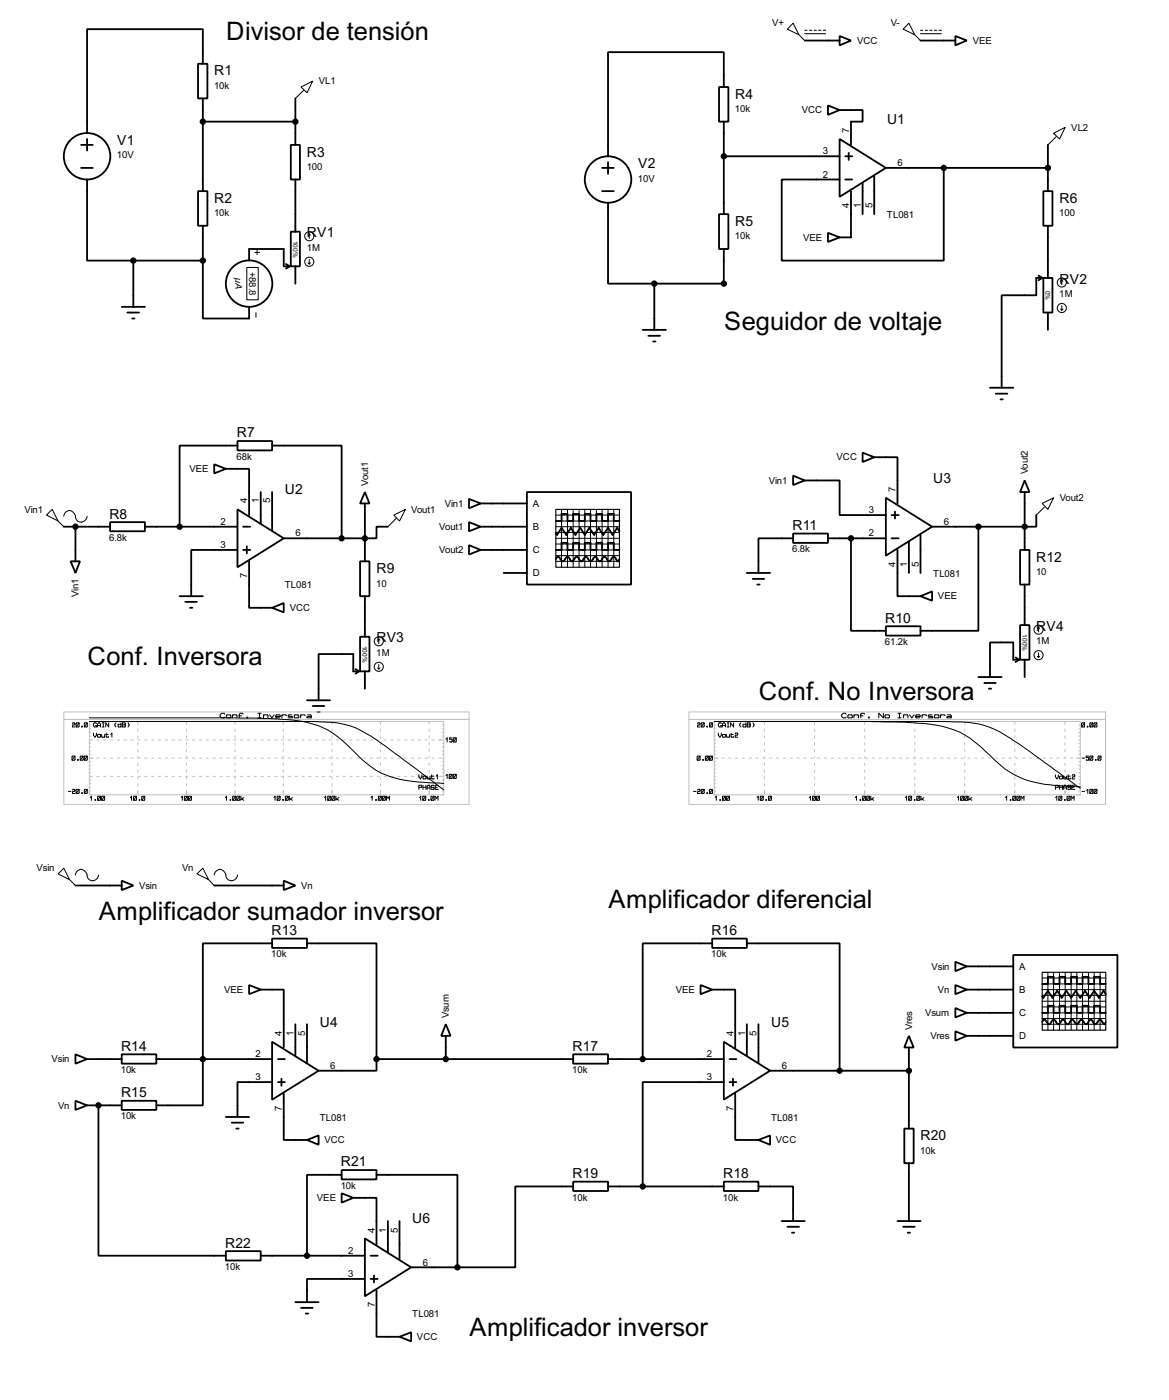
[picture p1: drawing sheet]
<svg xmlns="http://www.w3.org/2000/svg" width="256mm" height="307mm" viewBox="0 0 256 307" stroke-linecap="round" stroke-linejoin="round" font-family="sans-serif">
<g fill="none" stroke="#000" stroke-width=".4">
<path d="M43.5 14h2v7.6h-2zM44.5 14v-7.6h-25.4v22.9M157.8 19.1h2v7.6h-2zM158.8 19.1v-7.6h-25.4v22.8M176.6 8.9h7.6M184.2 7.9l2.5 1-2.5 1.1zM202 8.9h7.6M209.6 7.9l2.5 1-2.5 1.1zM17.8 36.9h2.6M17.8 31.8h2.6M19.1 39.4v17.8h10.2M19.1 30.5v2.6"/>
<path d="M44.5 21.6v20.4M44.5 26.7h20.3M63.8 31.8h2v7.6h-2zM64.8 21.6v10.2M64.8 39.4v11.5M132.1 36.9h2.6M133.4 35.6v2.6M158.8 26.7v20.3M158.8 34.3h25.4M181.7 23.2l2.5 1-2.5 1zM184.2 30.5l10.2 6.4-10.2 6.3zM184.2 24.2h5.1v2.5h-2.6v5.1"/>
<path d="M185.5 34.3h1.5M185.5 39.4h1.5M186.2 33.6v1.5M191.8 38.7v8.3M194.4 36.9h35.5M207.1 36.9v20.3h-35.6v-17.8h12.7M229.9 31.8v10.2M29.3 57.2v10.2M29.3 57.2h15.2M43.5 42h2v7.6h-2zM44.5 57.2v12.7h10.2v-2.5M44.5 49.6v7.6"/>
<path d="M54.7 57.2v-2.5h7.6v3.8h1.3M62.8 58l.8 .5M63.6 58.5l-.8 .5M63.8 50.9h2v7.6h-2zM64.8 58.5v3.8M132.1 42h2.6M133.4 44.5v17.8h10.2M157.8 47h2v7.7h-2zM158.8 54.7v7.6h-15.2M181.7 51.1l2.5 1-2.5 1zM186.7 42v10.1h-2.5M189.3 40.2v6.8"/>
<path d="M228.9 42h2v7.6h-2zM229.9 49.6v11.4M26.7 67.4h5.1M28 68.6h2.5M29 69.9h.5M141 72.4h5.1M142.3 73.7h2.5M143.3 75h.5M143.6 62.3v10.1M227.9 60.5l.8 .5M228.7 61h-1.3v3.8h-7.6v20.3M228.7 61l-.8 .5"/>
<path d="M228.9 61h2v7.6h-2zM229.9 68.6v3.8M52.1 96.8h7.6v2.1h-7.6zM52.1 97.8h-12.7v17.8M59.7 97.8h15.3v20.4M189.3 99.4l2.5 1-2.5 1zM217.2 85.1h5.1M218.5 86.4h2.5M219.5 87.7h.5M14 115.6h10.2M16.6 115.6v7.6M24.2 114.6h7.6v2h-7.6z"/>
<path d="M31.8 115.6h20.3M47 101.9l2.6 1-2.6 1zM49.6 102.9h5.1v10.2M52.1 111.8l10.2 6.4-10.2 6.3zM53.4 115.6h1.5M54.2 119.9v1.6M57.2 108v6.9M59.7 108v8.4M80.1 108l1 2.5h-2.1zM80.1 110.5v12.7M85.1 115.6h-2.5v2.6h-20.3M102.9 109.5l2.6 1-2.6 1.1z"/>
<path d="M102.9 114.6l2.6 1-2.6 1zM102.9 119.7l2.6 1-2.6 1zM105.5 115.6h10.1M105.5 110.5h10.1M115.6 108h22.9v20.3h-22.9zM122 114.4h1.2v-1.6h1.3v1.6h1.3v-1.6h1.3v1.6h1.2v-1.6h1.3v1.6h1.3v-1.6h1.2v1.6h1.3v-1.6h1.3v1.6h1.2M135.9 116.6l-.5-.7-1 1.5-1-1.5-1 1.5-1-1.5-1 1.5-1.1-1.5-1 1.5-1-1.5-1 1.5-1-1.5-1 1.5-1.1-1.5-1 1.5-.2-.3M174 117.1h7.7v2.1h-7.7zM174 104.4l2.6 1.1-2.6 1zM174 118.2h-7.6v7.6M176.6 105.5h7.6v7.6h10.2M181.7 118.2h12.7"/>
<path d="M186.7 118.2v20.3h7.7M191.8 100.4h5.1v10.1M194.4 109.3l10.1 6.3-10.1 6.4zM195.6 118.2h1.6M195.6 113.1h1.6M196.4 112.3v1.5M199.4 118.9v6.9M202 117.4v8.4M214.7 115.6v22.9h-12.7M224.8 105.5l1.1 2.5h-2.1zM224.8 108v12.7M227.4 113.1v2.5h-22.9"/>
<path d="M15.5 123.2h2.1l-1 2.6zM39.4 130.9h5.1M40.7 132.1h2.5M41.7 133.4h.5M52.1 120.7h-10.1v10.2M53.4 120.7h1.5M54.7 123.2v10.2h5M59.7 133.4l2.6-1v2zM79 123.2h2.1v7.7h-2.1zM79 139.8h2.1v7.6h-2.1zM80.1 130.9v8.9M105.5 120.7h10.1"/>
<path d="M110.5 125.8h5.1M122 122.7l.5-.5 .2 .1 .5 .8a.6 .6 0 0 0 .9-.5l.4-.4 1 1 .3-.1 .5-.8a.6 .6 0 0 1 .8 .5l.5 .4 .4-.4a.58 .58 0 0 1 .6-.6 .58 .58 0 0 1 .5 .6l.2 .3a.6 .6 0 0 0 .9-.5l.4-.4 .4 .4a.58 .58 0 0 0 .6 .6 .58 .58 0 0 0 .6-.6l.2-.3a.6 .6 0 0 1 .8 .5l.5 .4 .4-.4a.58 .58 0 0 1 .6-.6 .58 .58 0 0 1 .5 .6l.5 .4 .2-.5M122 120.7h1.2v-1.5h1.3v1.5h1.3v-1.5h1.3v1.5h1.2v-1.5h1.3v1.5h1.3v-1.5h1.2v1.5h1.3v-1.5h1.3v1.5h1.2M163.9 125.8h5.1M165.2 127.1h2.5M166.2 128.3h.5M194.4 137.5h7.6v2h-7.6zM196.9 120.7v10.2h5.1M202 130.9l2.5-1.1v2.1zM223.8 120.7h2.1v7.6h-2.1zM223.8 137.2h2.1v7.6h-2.1zM224.8 128.3v8.9"/>
<path d="M67.4 153.7h5M68.6 155h2.6M69.7 156.3h.5M78 146.9l.8 .5M78.8 147.4h-1.3v-3.8h-7.6v10.1M78.8 147.4l-.8 .5M80.1 147.4v3.8M214.7 148.6h5.1M216 149.9h2.5M217 151.2h.5M222.8 144.3l.8 .5M223.6 144.8h-1.3v-3.8h-5.1v7.6"/>
<path d="M223.6 144.8l-.8 .5M224.8 144.8v3.8M16.6 194.4h10.1M26.7 193.3l2.6 1.1-2.6 1zM47 194.4h15.3M62.3 193.3l2.5 1.1-2.5 1zM54.7 216.2l2.5 1-2.5 1zM57.2 217.2h5.1v12.7M59.7 206h7.7v2.1h-7.7zM59.7 207.1h-15.2v35.5h-10.2M67.4 207.1h15.2v25.4M153.7 216.2l2.6 1-2.6 1z"/>
<path d="M156.3 206h7.6v2.1h-7.6zM156.3 217.2h5v12.7M156.3 207.1h-15.3v25.4M163.9 207.1h20.3v27.9M209.6 211.1l2.5 1-2.5 1.1zM209.6 216.2l2.5 1-2.5 1zM212.1 212.1h10.2M212.1 217.2h10.2M222.3 209.6h22.9v20.3h-22.9zM228.7 216h1.2v-1.6h1.3v1.6h1.3v-1.6h1.2v1.6h1.3v-1.6h1.3v1.6h1.2v-1.6h1.3v1.6h1.3v-1.6h1.3v1.6h1.2M242.6 218.2l-.5-.7-1 1.5-1-1.5-1 1.5-1-1.5-1.1 1.5-1-1.5-1 1.5-1-1.5-1 1.5-1-1.5-1.1 1.5-1-1.5-1 1.5-.2-.3M16.6 231.4l2.5 1.1-2.5 1z"/>
<path d="M19.1 232.5h7.6M26.7 231.4h7.6v2.1h-7.6zM34.3 232.5h25.4M59.7 228.7l10.2 6.3-10.2 6.4zM59.7 237.5h-7.6v7.7M61 232.5h1.5M61 237.5h1.5M61.8 236.8v1.5M64.8 224.8v6.9M67.4 224.8v8.4M82.6 232.5v2.5h-12.7M82.6 232.5h43.2"/>
<path d="M97.8 224.8l1.1 2.6h-2.1zM97.8 227.4v5.1M125.8 231.4h7.6v2.1h-7.6zM133.4 232.5h25.4M158.8 228.7l10.2 6.3-10.2 6.4zM158.8 237.5h-17.8v22.9M160.1 232.5h1.5M160.1 237.5h1.5M160.8 236.8v1.5M163.9 224.8v6.9M166.4 224.8v8.4M169 235h30.4"/>
<path d="M199.4 227.4l1.1 2.5h-2.1zM199.4 229.9v17.8M209.6 221.3l2.5 1-2.5 1zM209.6 226.4l2.5 1-2.5 1zM212.1 222.3h10.2M212.1 227.4h10.2M228.7 224.3l.5-.5 .4 .4a.58 .58 0 0 0 .6 .6 .58 .58 0 0 0 .5-.6l.2-.3a.6 .6 0 0 1 .9 .5l.4 .4 .4-.4a.58 .58 0 0 1 .6-.6 .58 .58 0 0 1 .6 .6l.2 .3a.6 .6 0 0 0 .8-.5l.5-.4 .4 .4a.58 .58 0 0 0 .6 .6 .58 .58 0 0 0 .5-.6l.5-.4 .5 .5a.54 .54 0 0 0 .7 .4l.2-.3a.58 .58 0 0 1 .6-.6 .58 .58 0 0 1 .6 .6l.4 .4 .5-.5a.54 .54 0 0 1 .8-.4l.5 .8 .3 .1 .2-.5M228.7 222.3h1.2v-1.5h1.3v1.5h1.3v-1.5h1.2v1.5h1.3v-1.5h1.3v1.5h1.2v-1.5h1.3v1.5h1.3v-1.5h1.3v1.5h1.2M16.6 241.6l2.5 1-2.5 1zM19.1 242.6h7.6M21.6 242.6v33h28M26.7 241.6h7.6v2h-7.6z"/>
<path d="M49.6 245.2h5.1M50.9 246.4h2.5M51.9 247.7h.5M62.3 240.1v10.1h5.1M67.4 250.2l2.5-1v2.1zM75 256.8h7.6v2.1h-7.6zM75 257.9h-7.6v17.7M82.6 257.9h17.8v20.3M125.8 259.4h7.6v2h-7.6zM158.8 259.4h7.6v2h-7.6zM161.3 240.1v10.1h5.1M166.4 250.2l2.6-1v2.1z"/>
<path d="M198.4 247.7h2.1v7.6h-2.1zM199.4 255.3v12.7M49.6 274.6h7.6v2.1h-7.6zM57.2 275.6h22.9M75 261.9l2.5 1-2.5 1.1zM77.5 262.9h5.1v10.2M80.1 271.8l10.1 6.4-10.1 6.3zM81.3 275.6h1.6M82.1 280v1.5M85.1 268v6.9M87.7 268v8.4M90.2 278.2h10.2"/>
<path d="M125.8 260.4h-12.7v17.8h-12.7M133.4 260.4h25.4M166.4 260.4h7.6v7.6M171.5 268h5.1M172.8 269.3h2.5M173.8 270.6h.5M196.9 268h5.1M198.2 269.3h2.5M199.2 270.6h.5M64.8 285.8h5.1M66.1 287.1h2.5M67.1 288.3h.5"/>
<path d="M80.1 280.7h-12.7v5.1M81.3 280.7h1.6M82.6 283.3v10.1h5.1M87.7 293.4l2.5-1v2z"/>
<circle cx="19.1" cy="34.3" r="5.1"/>
<circle cx="133.4" cy="39.4" r="5.1"/>
<circle cx="54.6" cy="62.3" r="5.1"/>
</g>
<circle cx="21.6" cy="242.6" r=".2" fill="#000"/>
<g fill="none" stroke="#000" stroke-width=".22">
<path d="M66.1 19.1l2.5-1.3-1.2 2.6zM66.6 19.9l-1.8 1.7M174 5.1l1.3 2.6-2.5-1.3zM175.3 7.7l1.3 1.2M176.6 6.7h.5M176.6 7.4h4.6M177.6 6.7h.5M178.6 6.7h.5M179.6 6.7h.5M180.6 6.7h.6M199.4 5.1l1.3 2.6-2.5-1.3zM200.7 7.7l1.3 1.2"/>
<path d="M202 6.7h.5M202 7.4h4.6M203 6.7h.5M204 6.7h.5M205 6.7h.5M206 6.7h.6M231.2 29.3l2.5-1.3-1.2 2.5zM231.7 30l-1.8 1.8M54.2 58.7h2.5v7.1h-2.5zM55.9 55.4h1.1M56.4 54.9v1M67.6 57.7l.3 .3"/>
<path d="M67.9 51.4v1M67.9 57v1M67.9 51.4l.2 .2M67.9 51.4l-.3 .2M68.1 57.7l-.2 .3M56.2 68.6v1.1M232.7 67.9l.3 .2M233 61.5v1M233 67.1v1M233 61.5l.2 .3M233 61.5l-.3 .3M233.2 67.9l-.2 .2"/>
<path d="M10.2 113.1l1.3-1.3 1.3 2.6zM12.8 114.4l1.2 1.2M14 113.3a1.28 1.28 0 0 1 1.3-1.3 1.28 1.28 0 0 1 1.3 1.3 1.28 1.28 0 0 0 1.2 1.3 1.28 1.28 0 0 0 1.3-1.3M86.4 113.1l2.6-1.3-1.3 2.6zM86.9 113.8l-1.8 1.8M122 115.6h13.9M122 113.1h13.9M122 114.4h13.9M122 116.9h13.9M122 119.4h13.9M122 118.2h13.9M123.2 111.8v12.7"/>
<path d="M124.5 111.8v12.7M125.8 111.8v12.7M127.1 111.8v12.7M128.3 111.8v12.7M129.6 111.8v12.7M130.9 111.8v12.7M132.1 111.8v12.7M133.4 111.8v12.7M134.7 111.8v12.7M228.7 110.5l2.5-1.2-1.3 2.5zM229.2 111.3l-1.8 1.8M122 120.7h13.9"/>
<path d="M122 122h13.9M122 123.2h13.9M227.9 137.7v1M227.9 137.7l.2 .3M227.9 137.7l-.3 .3M15.9 158.8l.1-.1h.4l.1 .3-.1 .1h-.4l-.1 .5h.6M16.8 158.7h.5l.1 .1-.1 .8h-.5l-.1-.2zM17.4 158.7l-.7 .9M18 159.4l.1 .2zM18.6 158.7h.5l.1 .1-.1 .8h-.5l-.1-.2zM19.2 158.7l-.7 .9M19.6 158.4h47.9a27.8 27.8 0 0 1 10.7 1.4 78.3 78.3 0 0 1 11.7 7.9l7.5 5.7"/>
<path d="M19.6 157.6h27.7a153.9 153.9 0 0 1 19.2 .8 17.8 17.8 0 0 1 10.6 6 20.4 20.4 0 0 0 8.5 6.1 42.3 42.3 0 0 0 11.8 1.5M21.2 158.8l-.1-.1h-.4l-.2 .3 .2 .6h.5v-.3h-.2M21.4 159.6v-.6l.2-.3h.3l.2 .3v.6M21.4 159.3h.7M22.4 158.7h.5M22.4 159.6h.5M22.7 158.7v.9M23.9 158.7v.9l-.7-.9v.9M25.5 158.7l-.3 .3v.3l.3 .3M26.6 159.1l-.1-.1h-.5l-.1 .1 .1 .5h.5l.1-.2M26.6 158.7v.9M26.9 158.7h.5l.1 .1-.1 .8h-.5z"/>
<path d="M26.9 159.1h.5M28.1 158.7l.2 .3-.2 .6M49.3 156.8l-.1-.2h-.5l-.4 .3v.4l.4 .3h.5l.1-.2M49.8 156.9h.7l.2 .5-.2 .2h-.7l-.1-.2zM51 157.1l.2-.2h.7l.1 .7M51 156.9v.7M52.4 157.1h.6M53.4 156.8l-.2-.2h-.5l-.2 .2v.8M54.2 157.4l.2 .2zM56.6 157.6h.7M56.6 156.6h.7M57 156.6v1"/>
<path d="M57.8 157.1l.2-.2h.7l.1 .7M57.8 156.9v.7M59.2 156.9l.5 .7 .5-.7M60.5 157.3h1l-.1-.4h-.7l-.2 .2 .2 .5h.7M61.9 157.1l.1-.2h.7l.2 .2M61.9 156.9v.7M64.1 156.9h-.7l-.2 .2 .2 .2h.7l.1 .1-.1 .2h-.9M64.7 156.9h.7l.2 .5-.2 .2h-.7l-.1-.2zM66 157.1l.1-.2h.7l.2 .2M66 156.9v.7M67.5 156.9h.7l.1 .2v.5h-.8l-.2-.2 .2-.1h.8M82.9 146.6l.2 .3"/>
<path d="M83.1 140.3v1M83.1 145.9v1M83.1 140.3l.3 .2M83.1 140.3l-.2 .2M83.4 146.6l-.3 .3M153.1 158.8l.1-.1h.3l.1 .3-.1 .1h-.3l-.1 .5h.5M154 158.7h.4l.1 .1-.1 .8h-.4l-.1-.2zM154.5 158.7l-.6 .9M155.1 159.4l.1 .2zM155.8 158.7h.4l.1 .1-.1 .8h-.4l-.1-.2zM156.3 158.7l-.6 .9M158.3 158.8l-.1-.1h-.4l-.2 .3 .2 .6h.5v-.3h-.2"/>
<path d="M158.5 159.6v-.6l.2-.3h.3l.2 .3v.6M158.5 159.3h.7M159.5 158.7h.5M159.5 159.6h.5M159.8 158.7v.9M161 158.7v.9l-.7-.9v.9M162.6 158.7l-.3 .3v.3l.3 .3M163.7 159.1l-.1-.1h-.5l-.1 .1 .1 .5h.5l.1-.2M163.7 158.7v.9M164 158.7h.5l.1 .1-.1 .8h-.5zM164 159.1h.5M165.2 158.7l.2 .3-.2 .6"/>
<path d="M185.7 156.8l-.2-.2h-.5l-.3 .3v.4l.3 .3h.5l.2-.2M186.2 156.9h.7l.1 .5-.1 .2h-.7l-.2-.2zM187.4 157.1l.1-.2h.7l.2 .7M187.4 156.9v.7M188.7 157.1h.7M189.7 156.8l-.1-.2h-.5l-.2 .2v.8M190.6 157.4l.1 .2zM193.8 156.6v1l-1-1v1M194.3 156.9h.7l.2 .5-.2 .2h-.7l-.1-.2zM197 157.6h.7M197 156.6h.7M197.4 156.6v1"/>
<path d="M198.2 157.1l.2-.2h.7l.1 .7M198.2 156.9v.7M199.6 156.9l.5 .7 .5-.7M200.9 157.3h1l-.1-.4h-.7l-.2 .2 .2 .5h.7M202.3 157.1l.2-.2h.7l.1 .2M202.3 156.9v.7M204.5 156.9h-.7l-.1 .2 .1 .2h.7l.2 .1-.2 .2h-.8M205.2 156.9h.7l.1 .5-.1 .2h-.7l-.2-.2zM206.4 157.1l.1-.2h.7l.2 .2M206.4 156.9v.7M207.9 156.9h.7l.1 .2v.5h-.8l-.2-.2 .2-.1h.8M227.6 144.1l.3 .2"/>
<path d="M227.9 143.3v1M228.1 144.1l-.2 .2M237.4 158.7h.5l.1 .1-.1 .8h-.5l-.1-.2zM238 158.7l-.7 .9M238.6 159.4l.1 .2zM239.2 158.7h.5l.1 .1-.1 .8h-.5l-.1-.2zM239.8 158.7l-.7 .9M240.1 158.7h.5l.1 .1-.1 .8h-.5l-.1-.2zM240.7 158.7l-.7 .9M15 173.7h.6M15.9 173.4l.1-.1h.4l.1 .3-.1 .1h-.4l-.1 .5h.6M15.9 166h.5l.1 .1-.1 .8h-.5l-.1-.2z"/>
<path d="M16.5 166l-.7 .9M16.8 173.3h.5l.1 .1-.1 .8h-.5l-.1-.2zM17.1 166.7l.1 .2zM17.4 173.3l-.7 .9M17.7 166h.5l.1 .1-.1 .8h-.5l-.1-.2zM18 174l.1 .2zM18.3 166l-.7 .9M18.6 173.3h.5l.1 .1-.1 .8h-.5l-.1-.2zM18.6 166h.5l.1 .1-.1 .8h-.5l-.1-.2zM19.2 173.3l-.7 .9M19.2 166l-.7 .9M19.8 175.1l.3-.3v.9"/>
<path d="M20.5 160.9v.5l.4 .4 .3-.4v-.5M20.9 175.5l.1 .2zM21.5 174.8h.5l.1 .1-.1 .8h-.5l-.1-.2zM21.5 161.2h.5v.6h-.5zM22.1 174.8l-.7 .9M22.3 161.2l.1 .6h.5l.1-.1M22.4 174.8h.5l.1 .1-.1 .8h-.5l-.1-.2zM23 161.2v.6M23 174.8l-.7 .9M23.2 161.2h.6M23.3 160.9l.1 .9h.4l.1-.1M24.3 161.2l.3-.3v.9"/>
<path d="M28.6 175.1l.3-.3v.9M29.4 174.8h.5l.1 .1-.1 .8h-.5l-.1-.2zM30 174.8l-.7 .9M30.6 175.5l.1 .2zM31.2 174.8h.5l.1 .1-.1 .8h-.5l-.1-.2zM31.8 174.8l-.7 .9M39.8 175.1l.2-.3v.9M40.6 174.8h.4l.1 .1-.1 .8h-.4l-.1-.2zM41.1 174.8l-.6 .9M41.5 174.8h.4l.1 .1-.1 .8h-.4l-.1-.2zM42 174.8l-.6 .9M49.5 175.1l.2-.3v.9"/>
<path d="M50.5 175.5l.1 .2zM51.2 174.8h.4l.1 .1-.1 .8h-.4l-.1-.2zM51.7 174.8l-.6 .9M52.1 174.8h.4l.1 .1-.1 .8h-.4l-.1-.2zM52.6 174.8l-.6 .9M52.9 174.8v.9M53.1 175.4l.4 .3M53.5 175.1l-.6 .4M60.1 175.1l.3-.3v.9M60.9 174.8h.5l.1 .1-.1 .8h-.5l-.1-.2zM61.5 174.8l-.7 .9M62.1 175.5l.1 .2z"/>
<path d="M62.7 174.8h.5l.1 .1-.1 .8h-.5l-.1-.2zM63.3 174.8l-.7 .9M63.5 174.8v.9M63.7 175.4l.5 .3M64.2 175.1l-.7 .4M71.2 175.1l.3-.3v.9M72 174.8h.5l.1 .1-.1 .8h-.5l-.1-.2zM72.6 174.8l-.7 .9M72.9 174.8h.5l.1 .1-.1 .8h-.5l-.1-.2zM73.5 174.8l-.7 .9M73.7 174.8v.9M73.9 175.4l.5 .3"/>
<path d="M74.4 175.1l-.7 .4M81.4 175.1l.3-.3v.9M82.5 175.5l.1 .2zM83.1 174.8h.5l.1 .1-.1 .8h-.5l-.1-.2zM83.7 174.8l-.7 .9M84 174.8h.5l.1 .1-.1 .8h-.5l-.1-.2zM84.6 174.8l-.7 .9M84.8 175.7v-.9l.4 .4 .3-.4v.9M91.9 172.8h.6l.1-.3-.1-.1h-.6v.9M91.9 170.1v.4l.4 .5 .3-.5v-.4M92.1 175.1l.2-.3v.9M92.8 172.4v.9"/>
<path d="M92.8 172.8h.7M92.9 174.8h.4l.1 .1-.1 .8h-.4l-.1-.2zM92.9 170.4h.5v.6h-.5zM93.4 174.8l-.6 .9M93.5 172.4v.9M93.7 170.4l.1 .6h.5l.1-.2M93.7 173.3v-.6l.2-.3h.3l.2 .3v.6M93.7 173h.7M94 175.5l.1 .2zM94.4 170.4v.6M94.6 170.4h.6M94.7 174.8h.4l.1 .1-.1 .8h-.4l-.1-.2z"/>
<path d="M94.7 170.1l.1 .9h.4l.1-.2M95.2 174.8l-.6 .9M95.3 172.5l-.1-.1h-.5v.4h.5l.1 .3-.1 .2h-.5l-.1-.2M95.5 175.7v-.9l.3 .4 .3-.4v.9M95.5 172.8h.5M95.7 170.4l.3-.3v.9M96.2 172.4h-.7v.9h.7M97.9 170.3l.2-.3v.9M97.9 162.3l.2-.3v.9M98.7 170h.4l.1 .1-.1 .8h-.4l-.1-.2zM99.2 162h-.5v.3h.4l.1 .1-.1 .5h-.3l-.1-.2M99.2 170l-.6 .9"/>
<path d="M99.6 170h.4l.1 .1-.1 .8h-.4l-.1-.2zM99.6 162h.4l.1 .1-.1 .8h-.4l-.1-.2zM100.1 170l-.6 .9M100.1 162l-.6 .9M152.2 173.7h.5M153.1 173.4l.1-.1h.3l.1 .3-.1 .1h-.3l-.1 .5h.5M153.1 166h.4l.1 .1-.1 .8h-.4l-.1-.2zM153.6 166l-.6 .9M154 173.3h.4l.1 .1-.1 .8h-.4l-.1-.2zM154.2 166.7l.1 .2zM154.5 173.3l-.6 .9M154.9 166h.4l.1 .1-.1 .8h-.4l-.1-.2z"/>
<path d="M155.1 174l.1 .2zM155.4 166l-.6 .9M155.8 173.3h.4l.1 .1-.1 .8h-.4l-.1-.2zM155.8 166h.4l.1 .1-.1 .8h-.4l-.1-.2zM156.3 173.3l-.6 .9M156.3 166l-.6 .9M156.9 175.1l.3-.3v.9M157.6 160.9v.5l.4 .4 .3-.4v-.5M158 175.5l.1 .2zM158.6 174.8h.5l.1 .1-.1 .8h-.5l-.1-.2zM158.6 161.2h.5v.6h-.5zM159.2 174.8l-.7 .9"/>
<path d="M159.4 161.2l.1 .6h.5l.1-.1M159.5 174.8h.5l.1 .1-.1 .8h-.5l-.1-.2zM160.1 161.2v.6M160.1 174.8l-.7 .9M160.3 161.2h.6M160.4 160.9l.1 .9h.4l.1-.1M161.3 161.1l.1-.2h.4l.1 .3-.1 .2h-.4l-.1 .4h.6M166.1 175.1l.3-.3v.9M166.9 174.8h.5l.1 .1-.1 .8h-.5l-.1-.2zM167.5 174.8l-.7 .9M168.1 175.5l.1 .2zM168.7 174.8h.5l.1 .1-.1 .8h-.5l-.1-.2z"/>
<path d="M169.3 174.8l-.7 .9M177.6 175.1l.2-.3v.9M178.4 174.8h.4l.1 .1-.1 .8h-.4l-.1-.2zM178.9 174.8l-.6 .9M179.3 174.8h.4l.1 .1-.1 .8h-.4l-.1-.2zM179.8 174.8l-.6 .9M187.7 175.1l.2-.3v.9M188.7 175.5l.1 .2zM189.4 174.8h.4l.1 .1-.1 .8h-.4l-.1-.2zM189.9 174.8l-.6 .9M190.3 174.8h.4l.1 .1-.1 .8h-.4l-.1-.2zM190.8 174.8l-.6 .9"/>
<path d="M191.1 174.8v.9M191.3 175.4l.4 .3M191.7 175.1l-.6 .4M198.7 175.1l.2-.3v.9M199.5 174.8h.4l.1 .1-.1 .8h-.4l-.1-.2zM200 174.8l-.6 .9M200.6 175.5l.1 .2zM201.3 174.8h.4l.1 .1-.1 .8h-.4l-.1-.2zM201.8 174.8l-.6 .9M202.1 174.8v.9M202.3 175.4l.4 .3M202.7 175.1l-.6 .4"/>
<path d="M210.1 175.1l.2-.3v.9M210.9 174.8h.4l.1 .1-.1 .8h-.4l-.1-.2zM211.4 174.8l-.6 .9M211.8 174.8h.4l.1 .1-.1 .8h-.4l-.1-.2zM212.3 174.8l-.6 .9M212.6 174.8v.9M212.8 175.4l.4 .3M213.2 175.1l-.6 .4M220.6 175.1l.3-.3v.9M221.7 175.5l.1 .2zM222.3 174.8h.5l.1 .1-.1 .8h-.5l-.1-.2zM222.9 174.8l-.7 .9"/>
<path d="M223.2 174.8h.5l.1 .1-.1 .8h-.5l-.1-.2zM223.8 174.8l-.7 .9M224 175.7v-.9l.4 .4 .3-.4v.9M231.6 172.8h.5l.1-.3-.1-.1h-.5v.9M231.6 170.1v.4l.3 .5 .3-.5v-.4M231.6 175.1l.3-.3v.9M232.4 174.8h.5l.1 .1-.1 .8h-.5l-.1-.2zM232.5 172.8h.6M232.5 172.4v.9M232.6 170.4h.4v.6h-.4zM233 174.8l-.7 .9M233.1 172.4v.9"/>
<path d="M233.4 170.4l.1 .6h.4l.1-.2M233.4 173.3v-.6l.2-.3h.2l.2 .3v.6M233.4 173h.6M233.6 175.5l.1 .2zM234 170.4v.6M234.2 174.8h.5l.1 .1-.1 .8h-.5l-.1-.2zM234.3 170.4h.5M234.4 170.1l.1 .9h.3l.1-.2M234.8 174.8l-.7 .9M234.9 172.5l-.1-.1h-.4v.4h.4l.1 .3-.1 .2h-.4l-.1-.2M235 175.7v-.9l.4 .4 .3-.4v.9M235.2 172.8h.4"/>
<path d="M235.3 170.2l.1-.1h.3l.1 .3-.1 .1h-.3l-.1 .5h.5M235.8 172.4h-.6v.9h.6M237 172.7h-1.1a42.5 42.5 0 0 1-11-1.6l-1.1-.4a18.7 18.7 0 0 1-6.6-4.9l-1.1-1a18.3 18.3 0 0 0-9.9-5.5l-1.1-.2a183.7 183.7 0 0 0-20.9-.7h-27.5h49.5a40.3 40.3 0 0 1 9.9 .9 37.9 37.9 0 0 1 9.9 5.7l11 8M237.4 173.7h.6M237.4 166.4h.6M238.4 173.6l.3-.3v.9M238.9 166h-.6v.3h.5l.1 .1-.1 .5h-.4l-.1-.2M239.2 173.3h.5l.1 .1-.1 .8h-.5l-.1-.2zM239.2 166h.5l.1 .1-.1 .8h-.5l-.1-.2zM239.8 173.3l-.7 .9M239.8 166l-.7 .9M240.1 173.3h.5l.1 .1-.1 .8h-.5l-.1-.2z"/>
<path d="M240.4 166.7l.1 .2zM240.7 173.3l-.7 .9M241 166h.5l.1 .1-.1 .8h-.5l-.1-.2zM241.6 166l-.7 .9M12.8 191.8l1.2-1.2 1.3 2.5zM15.3 193.1l1.3 1.3M16.6 192.1a1.28 1.28 0 0 1 1.2-1.3 1.28 1.28 0 0 1 1.3 1.3 1.25 1.25 0 0 0 1.3 1.2 1.25 1.25 0 0 0 1.2-1.2M43.2 191.8l1.3-1.2 1.3 2.5zM45.8 193.1l1.2 1.3M47 192.1a1.28 1.28 0 0 1 1.3-1.3 1.28 1.28 0 0 1 1.3 1.3 1.28 1.28 0 0 0 1.2 1.2 1.28 1.28 0 0 0 1.3-1.2M228.7 217.2h13.9M228.7 214.7h13.9"/>
<path d="M228.7 216h13.9M228.7 218.5h13.9M228.7 219.8h13.9M229.9 213.4v12.7M231.2 213.4v12.7M232.5 213.4v12.7M233.7 213.4v12.7M235 213.4v12.7M236.3 213.4v12.7M237.5 213.4v12.7M238.8 213.4v12.7M240.1 213.4v12.7"/>
<path d="M241.4 213.4v12.7M228.7 221h13.9M228.7 222.3h13.9M228.7 223.6h13.9M228.7 224.8h13.9"/>
<circle cx="67.8" cy="51.9" r="1"/>
<circle cx="67.8" cy="57.5" r="1"/>
<circle cx="232.9" cy="67.6" r="1"/>
<circle cx="232.9" cy="62" r="1"/>
<circle cx="227.8" cy="138.2" r="1"/>
<circle cx="83.1" cy="140.8" r="1"/>
<circle cx="83.1" cy="146.4" r="1"/>
<circle cx="227.8" cy="143.8" r="1"/>
</g>
<g fill="#000" stroke="#000" stroke-width=".4">
<circle cx="44.5" cy="26.7" r=".5"/>
<circle cx="64.8" cy="26.7" r=".5"/>
<circle cx="158.8" cy="34.3" r=".5"/>
<circle cx="207" cy="36.9" r=".5"/>
<circle cx="229.9" cy="36.9" r=".5"/>
<circle cx="29.2" cy="57.2" r=".5"/>
<circle cx="44.5" cy="57.2" r=".5"/>
<circle cx="143.5" cy="62.3" r=".5"/>
<circle cx="158.8" cy="62.3" r=".5"/>
<circle cx="16.5" cy="115.6" r=".5"/>
<circle cx="39.4" cy="115.6" r=".5"/>
<circle cx="74.9" cy="118.2" r=".5"/>
<circle cx="80" cy="118.2" r=".5"/>
<circle cx="186.7" cy="118.2" r=".5"/>
<circle cx="214.6" cy="115.6" r=".5"/>
<circle cx="224.8" cy="115.6" r=".5"/>
<circle cx="44.5" cy="232.5" r=".5"/>
<circle cx="82.6" cy="232.5" r=".5"/>
<circle cx="97.8" cy="232.5" r=".5"/>
<circle cx="141" cy="232.5" r=".5"/>
<circle cx="184.2" cy="235" r=".5"/>
<circle cx="199.4" cy="235" r=".5"/>
<circle cx="21.6" cy="242.6" r=".5"/>
<circle cx="67.3" cy="275.6" r=".5"/>
<circle cx="100.3" cy="278.2" r=".5"/>
<circle cx="141" cy="260.4" r=".5"/>
</g>
<path d="M122 111.8h13.9v12.7h-13.9zM228.7 213.4h13.9v12.7h-13.9z" fill="none" stroke="#000" stroke-width=".25"/>
<g fill="none" stroke="#c0c0c0" stroke-width=".22">
<path d="M14 156.3h88.9v20.3h-88.9zM14 157.9h88.9M19.6 158.5v16h77.8v-16M19.6 160h.3M19.6 159.2h.3M19.6 158.4h77.8M97 160h.4M97 159.2h.4M151.2 156.3h91.4v20.3h-91.4zM151.2 157.9h91.4M156.7 158.5v16h80.3v-16M156.7 160h.3"/>
<path d="M156.7 159.2h.3M156.7 158.4h80.3M236.7 160h.3M236.7 159.2h.3M19.6 173.6h.3M19.6 172.9h.3M19.6 172h.3M19.6 171.2h.3M19.6 170.4h.3M19.6 169.6h.3M19.6 168.8h.3M19.6 168h.3"/>
<path d="M19.6 167.2h.3M19.6 166.4h.9M19.6 165.6h.3M19.6 164.8h.3M19.6 164h.3M19.6 163.2h.3M19.6 162.4h.3M19.6 161.6h.3M19.6 160.8h.3M30.3 173.6v.9M40.9 173.6v.9M51.6 173.6v.9"/>
<path d="M62.2 173.6v.9M72.9 173.6v.9M83.5 173.6v.9M94.2 173.6v.9M96.4 170.4h1M96.4 162.4h1M97 173.6h.4M97 172.9h.4M97 172h.4M97 171.2h.4M97 169.6h.4M97 168.8h.4"/>
<path d="M97 168h.4M97 167.2h.4M97 166.4h.4M97 165.6h.4M97 164.8h.4M97 164h.4M97 163.2h.4M97 161.6h.4M97 160.8h.4M156.7 173.6h.3M156.7 172.9h.3M156.7 172h.3"/>
<path d="M156.7 171.2h.3M156.7 170.4h.3M156.7 169.6h.3M156.7 168.8h.3M156.7 168h.3M156.7 167.2h.3M156.7 166.4h.9M156.7 165.6h.3M156.7 164.8h.3M156.7 164h.3M156.7 163.2h.3M156.7 162.4h.3"/>
<path d="M156.7 161.6h.3M156.7 160.8h.3M167.7 173.6v.9M178.7 173.6v.9M189.7 173.6v.9M200.7 173.6v.9M211.7 173.6v.9M222.7 173.6v.9M233.7 173.6v.9M236.1 166.4h.9M236.7 173.6h.3M236.7 172.9h.3"/>
<path d="M236.7 172h.3M236.7 171.2h.3M236.7 170.4h.3M236.7 169.6h.3M236.7 168.8h.3M236.7 168h.3M236.7 167.2h.3M236.7 165.6h.3M236.7 164.8h.3M236.7 164h.3M236.7 163.2h.3M236.7 162.4h.3"/>
<path d="M236.7 161.6h.3M236.7 160.8h.3"/>
</g>
<g fill="none" stroke="#fff" stroke-width=".22">
<path d="M30.3 158.5v16M40.9 158.5v16M51.6 158.5v16M62.2 158.5v16M72.9 158.5v16M83.5 158.5v16M94.2 158.5v16M167.7 158.5v16M178.7 158.5v16M189.7 158.5v16M200.7 158.5v16M211.7 158.5v16"/>
<path d="M222.7 158.5v16M233.7 158.5v16M19.8 170.4h77.4M19.8 166.4h77.4M19.8 162.4h77.4M156.9 166.4h80"/>
</g>
<g fill="none" stroke="#c0c0c0" stroke-width=".22" stroke-dasharray=".5 1">
<path d="M30.3 158.5v16M40.9 158.5v16M51.6 158.5v16M62.2 158.5v16M72.9 158.5v16M83.5 158.5v16M94.2 158.5v16M167.7 158.5v16M178.7 158.5v16M189.7 158.5v16M200.7 158.5v16M211.7 158.5v16"/>
<path d="M222.7 158.5v16M233.7 158.5v16M19.8 170.4h77.4M19.8 166.4h77.4M19.8 162.4h77.4M156.9 166.4h80"/>
</g>
<g font-size="6.3">
<text x="49.6" y="8.8">Divisor de tensión</text>
<text x="158.9" y="72.3">Seguidor de voltaje</text>
<text x="19.2" y="146">Conf. Inversora</text>
<text x="166.5" y="153.6">Conf. No Inversora</text>
<text x="21.7" y="201.9">Amplificador sumador inversor</text>
<text x="133.5" y="199.4">Amplificador diferencial</text>
<text x="103" y="293.3">Amplificador inversor</text>
</g>
<g font-size="3.4">
<text x="47" y="16.6">R1</text>
<text x="161.3" y="21.6">R4</text>
<text x="194.6" y="27.2">U1</text>
<text x="25.7" y="31.8">V1</text>
<text x="67.4" y="34.4">R3</text>
<text x="140" y="36.8">V2</text>
<text x="47" y="44.5">R2</text>
<text x="232.5" y="44.5">R6</text>
<text x="67.4" y="52.1">RV1</text>
<text x="161.3" y="49.5">R5</text>
<text x="232.5" y="62.2">RV2</text>
<text x="52" y="96">R7</text>
<text x="204.8" y="105.9">U3</text>
<text x="24" y="113.8">R8</text>
<text x="62.5" y="108.5">U2</text>
<text x="173.9" y="116.3">R11</text>
<text x="82.6" y="125.7">R9</text>
<text x="227.4" y="123.3">R12</text>
<text x="194.2" y="136.7">R10</text>
<text x="82.6" y="141">RV3</text>
<text x="227.4" y="138.5">RV4</text>
<text x="59.6" y="205.2">R13</text>
<text x="156.1" y="205.2">R16</text>
<text x="70.2" y="225.3">U4</text>
<text x="169.2" y="225.3">U5</text>
<text x="26.6" y="230.6">R14</text>
<text x="125.6" y="230.6">R17</text>
<text x="26.6" y="240.8">R15</text>
<text x="202" y="250.3">R20</text>
<text x="74.8" y="256">R21</text>
<text x="125.6" y="258.6">R19</text>
<text x="158.7" y="258.6">R18</text>
<text x="90.5" y="268.5">U6</text>
<text x="49.4" y="273.8">R22</text>
</g>
<g font-size="2.4">
<text x="169.4" y="5.8">V+</text>
<text x="195.4" y="5.8">V-</text>
<text x="188" y="9.6">VCC</text>
<text x="213.4" y="9.6">VEE</text>
<text x="47" y="19.5">10k</text>
<text x="69.9" y="18.5">VL1</text>
<text x="161.3" y="24.6">10k</text>
<text x="175.9" y="24.8">VCC</text>
<text x="186.3" y="29.2" transform="rotate(-90 186.3 29.2)">7</text>
<text x="235" y="28.6">VL2</text>
<text x="25.7" y="34.8">10V</text>
<text x="180.5" y="33.9">3</text>
<text x="67.3" y="37.3">100</text>
<text x="140" y="39.9">10V</text>
<text x="180.5" y="39">2</text>
<text x="196.9" y="36.4">6</text>
<text x="47" y="47.4">10k</text>
<text x="186.3" y="45.6" transform="rotate(-90 186.3 45.6)">4</text>
<text x="188.9" y="45.6" transform="rotate(-90 188.9 45.6)">1</text>
<text x="191.4" y="45.6" transform="rotate(-90 191.4 45.6)">5</text>
<text x="194.6" y="47.9">TL081</text>
<text x="232.4" y="47.4">100</text>
<text x="161.3" y="52.6">10k</text>
<text x="176.2" y="52.8">VEE</text>
<text x="54.7" y="59.6" transform="rotate(90 54.7 59.6)">+88.8</text>
<text x="67.3" y="55">1M</text>
<text x="232.4" y="65.3">1M</text>
<text x="51.9" y="100.9">68k</text>
<text x="183.5" y="101">VCC</text>
<text x="41.6" y="103.6">VEE</text>
<text x="80.8" y="106.7" transform="rotate(-90 80.8 106.7)">Vout1</text>
<text x="168.7" y="106.2">Vin1</text>
<text x="225.5" y="104.1" transform="rotate(-90 225.5 104.1)">Vout2</text>
<text x="5.4" y="112.5">Vin1</text>
<text x="54.3" y="110.5" transform="rotate(-90 54.3 110.5)">4</text>
<text x="56.8" y="110.5" transform="rotate(-90 56.8 110.5)">1</text>
<text x="59.3" y="110.5" transform="rotate(-90 59.3 110.5)">5</text>
<text x="90.2" y="112.5">Vout1</text>
<text x="97.6" y="111.2">Vin1</text>
<text x="116.9" y="111.2">A</text>
<text x="190.7" y="112.7">3</text>
<text x="196.5" y="108" transform="rotate(-90 196.5 108)">7</text>
<text x="232.5" y="110">Vout2</text>
<text x="24" y="118.7">6.8k</text>
<text x="48.4" y="115.2">2</text>
<text x="64.8" y="117.8">6</text>
<text x="96.4" y="116.3">Vout1</text>
<text x="116.9" y="116.3">B</text>
<text x="190.7" y="117.8">2</text>
<text x="207.1" y="115.2">6</text>
<text x="48.4" y="120.3">3</text>
<text x="96.4" y="121.4">Vout2</text>
<text x="116.9" y="121.4">C</text>
<text x="173.8" y="121.3">6.8k</text>
<text x="196.5" y="124.4" transform="rotate(-90 196.5 124.4)">4</text>
<text x="199" y="124.3" transform="rotate(-90 199 124.3)">1</text>
<text x="201.6" y="124.4" transform="rotate(-90 201.6 124.4)">5</text>
<text x="17.3" y="131.1" transform="rotate(-90 17.3 131.1)">Vin1</text>
<text x="54.3" y="126.9" transform="rotate(-90 54.3 126.9)">7</text>
<text x="62.5" y="129.2">TL081</text>
<text x="82.6" y="128.8">10</text>
<text x="116.9" y="126.4">D</text>
<text x="204.7" y="126.6">TL081</text>
<text x="205.8" y="131.6">VEE</text>
<text x="227.3" y="126.2">10</text>
<text x="63.6" y="134.1">VCC</text>
<text x="82.6" y="144">1M</text>
<text x="194.2" y="141.6">61.2k</text>
<text x="227.3" y="141.5">1M</text>
<text x="8" y="191.3">Vsin</text>
<text x="39.9" y="191.3">Vn</text>
<text x="30.5" y="195.1">Vsin</text>
<text x="66.1" y="195.1">Vn</text>
<text x="59.5" y="210.2">10k</text>
<text x="156.1" y="210.2">10k</text>
<text x="204.4" y="212.8">Vsin</text>
<text x="223.6" y="212.8">A</text>
<text x="49.2" y="217.9">VEE</text>
<text x="148.3" y="217.9">VEE</text>
<text x="205.8" y="217.9">Vn</text>
<text x="223.6" y="217.9">B</text>
<text x="61.9" y="227.4" transform="rotate(-90 61.9 227.4)">4</text>
<text x="64.4" y="227.4" transform="rotate(-90 64.4 227.4)">1</text>
<text x="67" y="227.4" transform="rotate(-90 67 227.4)">5</text>
<text x="98.5" y="223.5" transform="rotate(-90 98.5 223.5)">Vsum</text>
<text x="160.9" y="227.4" transform="rotate(-90 160.9 227.4)">4</text>
<text x="163.5" y="227.4" transform="rotate(-90 163.5 227.4)">1</text>
<text x="166" y="227.4" transform="rotate(-90 166 227.4)">5</text>
<text x="200.1" y="226.1" transform="rotate(-90 200.1 226.1)">Vres</text>
<text x="203" y="223">Vsum</text>
<text x="223.6" y="223">C</text>
<text x="11.3" y="233.2">Vsin</text>
<text x="56.1" y="232.1">2</text>
<text x="155.1" y="232.1">2</text>
<text x="204.1" y="228.1">Vres</text>
<text x="223.6" y="228.1">D</text>
<text x="26.5" y="235.6">10k</text>
<text x="56.1" y="237.1">3</text>
<text x="72.4" y="234.6">6</text>
<text x="125.6" y="235.6">10k</text>
<text x="155.1" y="237.1">3</text>
<text x="171.5" y="234.6">6</text>
<text x="12.7" y="243.3">Vn</text>
<text x="26.5" y="245.7">10k</text>
<text x="61.8" y="243.8" transform="rotate(-90 61.8 243.8)">7</text>
<text x="70.1" y="246">TL081</text>
<text x="160.9" y="243.8" transform="rotate(-90 160.9 243.8)">7</text>
<text x="169.2" y="246">TL081</text>
<text x="71.2" y="250.9">VCC</text>
<text x="170.2" y="250.9">VCC</text>
<text x="201.9" y="253.2">10k</text>
<text x="69.5" y="263.6">VEE</text>
<text x="74.8" y="261">10k</text>
<text x="125.6" y="263.5">10k</text>
<text x="158.6" y="263.5">10k</text>
<text x="76.4" y="275.2">2</text>
<text x="82.2" y="270.6" transform="rotate(-90 82.2 270.6)">4</text>
<text x="84.7" y="270.6" transform="rotate(-90 84.7 270.6)">1</text>
<text x="87.3" y="270.6" transform="rotate(-90 87.3 270.6)">5</text>
<text x="49.4" y="278.8">10k</text>
<text x="76.4" y="280.3">3</text>
<text x="92.8" y="277.8">6</text>
<text x="82.2" y="287" transform="rotate(-90 82.2 287)">7</text>
<text x="90.4" y="289.2">TL081</text>
<text x="91.5" y="294.1">VCC</text>
</g>
<text font-size="2.3" x="51.7" y="61.1" transform="rotate(90 51.7 61.1)">µA</text>
<g font-size="1.6">
<text x="64.3" y="52.9" transform="rotate(90 64.3 52.9)">100%</text>
<text x="229.4" y="63.8" transform="rotate(90 229.4 63.8)">0%</text>
<text x="79.6" y="141.8" transform="rotate(90 79.6 141.8)">100%</text>
<text x="224.3" y="139.2" transform="rotate(90 224.3 139.2)">100%</text>
</g>
</svg>
